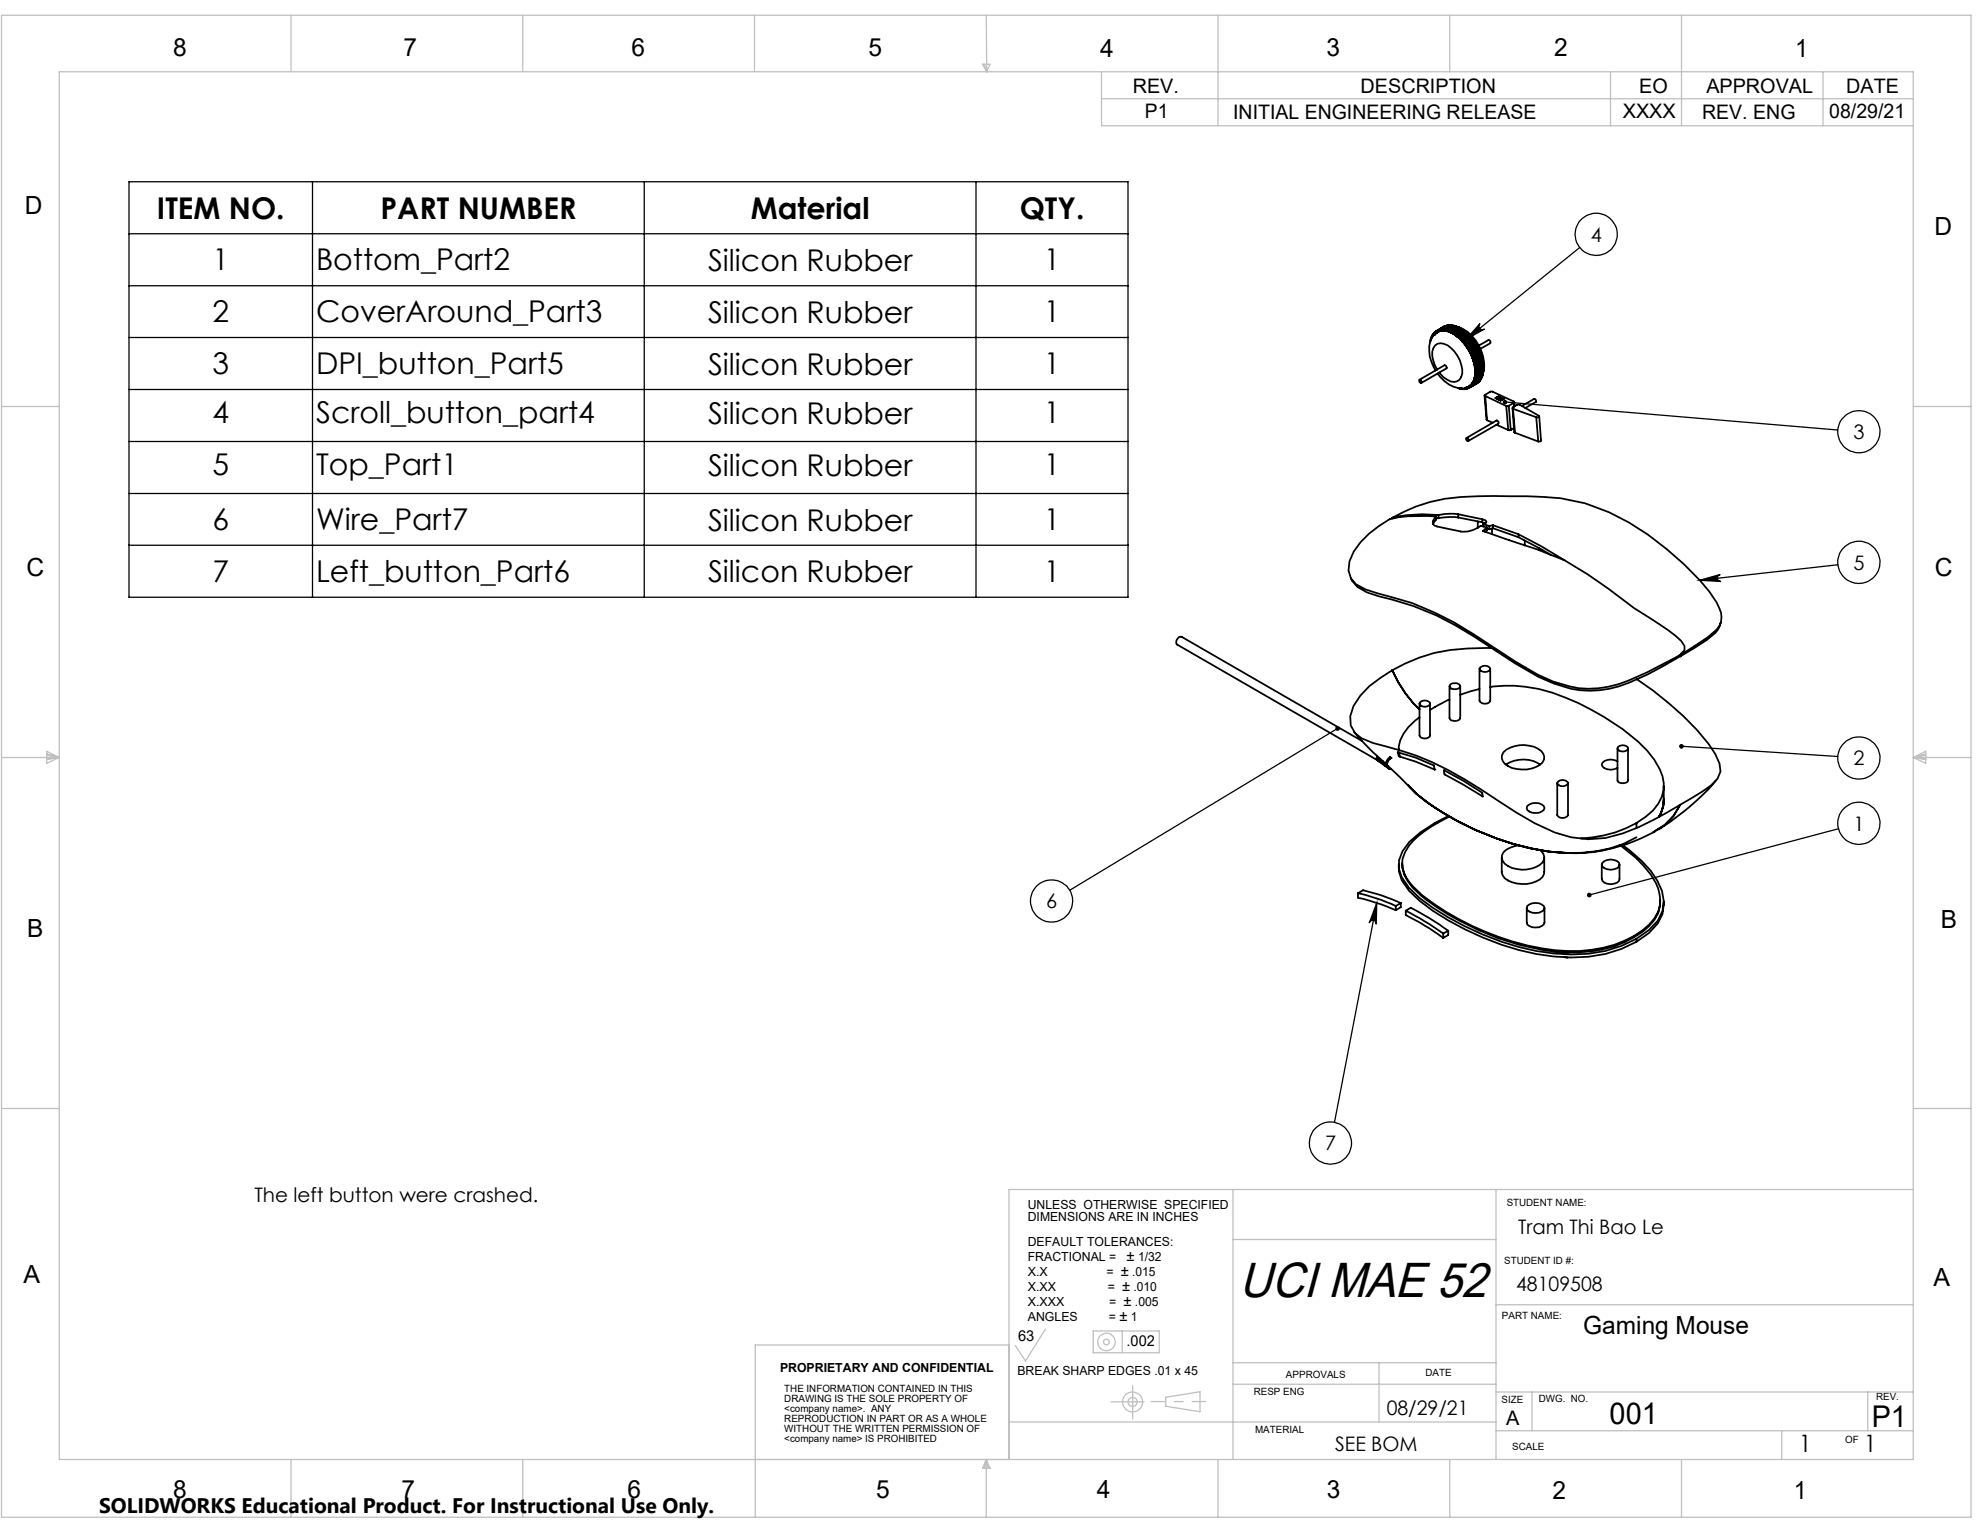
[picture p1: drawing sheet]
<svg xmlns="http://www.w3.org/2000/svg" width="279mm" height="216mm" viewBox="0 0 279 216" stroke-linecap="round" stroke-linejoin="round" font-family="sans-serif">
<g fill="none" stroke="#000" stroke-width=".18">
<path d="M18.2 25.6h141v58.7h-141zM18.2 33h141M44.1 25.6v58.7M90.9 25.6v58.7M137.7 25.6v58.7M222.9 34.9l-16 13M18.2 40.3h141M18.2 47.6h141M18.2 55h141M208.8 45.6a.5 .5 0 0 0 0 .7 .5 .5 0 0 0 .7 .1l-2.6 1.5zM212.4 56.7l46.9 4M18.2 62.3h141"/>
<path d="M18.2 69.6h141M18.2 76.9h141M259.4 79.7l-19.5 2.2M239.9 81.9l2.8-.8a.5 .5 0 0 0-.4 .5 .5 .5 0 0 0 .6 .5zM188.7 102.8l-37.7 22.8M237.3 105.3l22 1.5M259.4 116.9l-35.1 9.4M194.3 127.4l-.1 3a.5 .5 0 0 0-.4-.5 .5 .5 0 0 0-.6 .3zM194.3 127.4l-6 31"/>
<circle cx="225.3" cy="33.1" r="2.97"/>
<circle cx="262.3" cy="60.9" r="2.98"/>
<circle cx="262.3" cy="79.3" r="2.98"/>
<circle cx="262.3" cy="107" r="2.98"/>
<circle cx="262.3" cy="116.2" r="2.98"/>
<circle cx="148.4" cy="127.1" r="2.98"/>
<circle cx="187.7" cy="161.3" r="2.98"/>
</g>
<g fill="none" stroke="#c0c0c0" stroke-width=".18">
<path d="M.2 2.2h277.9v211.9h-277.9zM8.4 10.1h261.6v195.9h-261.6zM41.1 2.2v7.9M73.8 2.2v7.9M106.5 2.2v7.9M138.6 9.1h1.1l-.5 1zM138.9 9.1l.3 1M139.2 2.2v7.9M155.4 13.9h114.6M155.4 10.1v7.6h114.6M171.9 2.2v15.5M204.6 2.2v7.9"/>
<path d="M227.3 10.1v7.6M237.3 2.2v15.5M257.2 10.1v7.6M.2 57.4h8.2M270 57.4h8.1M.2 106.9h8.2M6.6 106l1.8 .9-1.8 .8zM6.6 106.4l1.8 .5M6.6 106.6l1.8 .3M8.4 106.9l-1.8 .2M270 106.9h8.1M270 106.9l1.7 .2"/>
<path d="M270 106.9l1.7-.9v1.7zM271.7 106.6l-1.7 .3M271.7 106.4l-1.7 .5M.2 156.4h8.2M270 156.4h8.1M174 167.9v38.1M174 174.9h37.1M211.1 167.9v38.1M270 167.9h-127.6v38.1M142.4 189.8h-35.8v24.3M147.5 187.5l-2.8 4.6-1.4-2.2M154.3 187.8h9.3v3.1h-9.3z"/>
<path d="M158.4 187.8v3.1M164.5 197.2l4.8-.8v2.8l-4.8-.8zM174 192.3h37.1M174 195.3h37.1M194.6 192.3v8.4M211.1 196.4h58.9M211.1 184.1h58.9M216.2 196.4v5.5M263.6 196.4v5.5M41.1 206v8.1M73.8 206v8.1M139.2 206v8.1"/>
<path d="M139.2 206l.5 1.2h-1.1zM139.2 206l-.3 1.2M139.2 206l.3 1.2M142.4 200.7h68.7M171.9 206v8.1M204.6 206v8.1M211.1 201.9h58.9M237.3 206v8.1M251.4 201.9v4.1"/>
<circle cx="156.1" cy="189.4" r="1.23"/>
<circle cx="156.1" cy="189.4" r=".42"/>
<circle cx="159.8" cy="197.8" r="1.41"/>
<circle cx="159.8" cy="197.8" r=".64"/>
</g>
<path d="M162.5 197.8h7.7" fill="none" stroke="#c0c0c0" stroke-width=".18" stroke-dasharray="15.2 1.3 1.3 1.3" stroke-dashoffset="13.3"/>
<path d="M159.8 197.8v-2.3M159.8 197.8v2.4M159.8 197.8h-3M159.8 197.8h1.7" fill="none" stroke="#c0c0c0" stroke-width=".18" stroke-dasharray="15.2 1.3 1.3 1.3"/>
<path d="M208.8 45.6a.5 .5 0 0 0 0 .7 .5 .5 0 0 0 .7 .1l-2.6 1.5zM212.1 56.6v.1h.3h-.3a.33 .33 0 0 0 .4 .3 .33 .33 0 0 0 .1-.5 .33 .33 0 0 0-.5 .1zM239.9 81.9l2.8-.8a.5 .5 0 0 0-.4 .5 .5 .5 0 0 0 .6 .5zM237.1 105l-.2 .3h.4h-.4a.33 .33 0 0 0 .4 .3 .33 .33 0 0 0 .3-.4 .33 .33 0 0 0-.5-.2zM224 126.1l-.1 .3 .4-.1-.4 .1a.34 .34 0 0 0 .5 .2 .34 .34 0 0 0 .1-.5 .34 .34 0 0 0-.5 0zM188.5 102.6a.33 .33 0 0 0 .2 .5 .33 .33 0 0 0 .3-.5l-.3 .2 .3-.2a.35 .35 0 0 0-.5 0zM194.3 127.4l-.1 3a.5 .5 0 0 0-.4-.5 .5 .5 0 0 0-.6 .3z" fill="#000"/>
<g fill="none" stroke="#000" stroke-width=".25">
<path d="M200.3 53.6l3.5-2.1a.3 .3 0 0 1 .3 .5l-3.5 2M200.3 53.6a.28 .28 0 0 1 .3 .1 .28 .28 0 0 1-.1 .3l-.2-.1zM201.9 48.2h-.1M201.9 47.8v.1M202 47.7h-.1M202 47.5v.1M202.1 47.4h.1M202.2 47.2l-.1 .1M202.2 47.4a3.7 3.7 0 0 0-.2 3.7l.6 1.2M202.3 47.1l-.1 .1M202.4 47.2h.1M202.4 47l-.1 .1"/>
<path d="M202.4 47.1v.1M202.4 47.1h.1M202.5 46.9l-.1 .1M202.5 47l-.1 .1M202.5 47h.1M202.6 46.8h-.1M202.6 47h-.1M202.6 47h.1M202.7 46.9l-.1 .1M202.7 46.9h.1M202.7 46.8v.1M202.8 52.2a3.9 3.9 0 0 1-.6-3.1 1.11 1.11 0 0 1 1.5-.6 4.5 4.5 0 0 1 2.6 4.2 1.26 1.26 0 0 1-.7 1.1 1.26 1.26 0 0 1-1.4-.2l-.5-.4-.6-.6"/>
<path d="M202.8 52.7a4.3 4.3 0 0 0 3.6 2.1M202.8 46.8l-.1 .1M202.8 46.8h.1M203 46.7l-.1 .1M203 46.7h.1M203.1 46.7h-.1M203.1 46.7h.1M203.2 46.7h-.1M203.2 46.7h.1M203.4 46.6l-.2 .1M203.4 46.6h.1M203.5 46.6h.2"/>
<path d="M203.5 46.6h.1M203.7 46.6h.1M203.8 46.1h.1M203.8 46.6h.1M203.8 46.6l.2 .1M203.9 46l-1.3 .8M204 46.7h.2M204 46.7h.1M204.1 46l-1.1 .6M204.2 46.7h.1M204.2 45.9l-1.1 .6M204.3 46.7l.2 .1"/>
<path d="M204.3 46.7h.1M204.4 45.9l-1.2 .6M204.5 46.8h.1M204.5 45.9l-1.1 .6M204.6 46.8l.2 .2M204.6 46.8h.1M204.7 45.9h-.1l-1.1 .6M204.8 47h.2M204.8 47h.1M204.8 46.9v.1M204.9 45.9h-.1l-1.1 .6M205 47h.1"/>
<path d="M205 47l.1 .1M205 45.9h-.1l-1.1 .6M205.1 47.1h.1M205.1 47.1l.2 .1M205.2 46l-.2-.1-1 .6M205.3 47.2h.1M205.3 47.2l.2 .1M205.4 46h-.2l-1 .6M205.5 47.3h.1M205.5 47.3l.1 .2M205.5 47.3l-.3-.3-.1 .1-.1-.2-.2-.1v.1l-.3-.2h-.2l-.1-.1h-.1l-.1-.1v.1l-.1-.1-.1 .1-.6-.1v.1h-.2v.1l-.2-.1v.1h-.1v.1l-.1-.1v.2l-.1-.1v.2l-.1-.1v.2l-.2 .1v.1h-.1v.1h-.1l.1 .2h-.1l-.1 .4M205.5 47.3l.2 .1 .3 .3"/>
<path d="M205.5 46.1l-.1-.1-1.1 .6M205.6 47.5l.2 .1M205.6 47.5h.1M205.6 46.1a5.8 5.8 0 0 1 3.7 6.4M205.7 46.1h-.2l-1 .6M205.8 47.6l.1 .1M205.8 47.6h.1M205.8 54.8h-.1M205.8 46.2l-.1-.1-1.1 .6M205.9 47.7l.2 .2M205.9 47.7h.1M206 47.7h.1l.2 .3"/>
<path d="M206 46.3l.2 .1M206 46.3l-.1-.1-1.1 .6M206 46.3l-1 .6M206.1 54.9h.1M206.1 47.9l.1 .1M206.1 47.9h.1M206.2 48l.2 .2M206.2 48h.1M206.3 48l.1 .2M206.3 54.9h-.1M206.3 46.5l-.1-.1-1.1 .6M206.4 48.2l.2 .2"/>
<path d="M206.4 48.2h.1M206.4 48.2l.2 .1M206.4 54.9h.1M206.5 46.7l-.1-.2-1.1 .6M206.6 48.4l.1 .2M206.6 48.3l.1 .2M206.6 48.4h.1M206.6 54.9h-.1M206.7 48.6l.1 .2M206.7 48.6h.1M206.7 46.8l.1 .1M206.7 46.8l-.2-.2-1 .7"/>
<path d="M206.7 46.8l-1.1 .6M206.7 48.5l.2 .2M206.7 54.9h.1M206.8 54.7h.1M206.8 54.7l-.1 .1M206.8 48.8l.1 .1M206.8 48.8h.1M206.9 48.7l.1 .2M206.9 54.9h-.1M206.9 48.9l.2 .2M206.9 54.7h.1M206.9 54.7h-.1"/>
<path d="M206.9 48.9h.1M207 48.9l.1 .2M207 47.1l.2 .1M207 47.1l-.1-.2-1.1 .6M207 47.1l-1 .6M207 54.8l-.1 .1M207 54.6l-.1 .1M207 54.6h.1M207.1 49.1l.1 .2M207.1 49.1h.1M207.1 49.1l.2 .2M207.2 54.8h-.1"/>
<path d="M207.2 49.3l.1 .2M207.2 54.6h.1M207.2 54.6h-.2M207.2 49.3h.1M207.3 49.3l.1 .2M207.3 54.5l-.1 .1M207.3 54.5h.1M207.3 54.7l-.1 .1M207.3 49.5l.1 .2M207.3 49.5h.1M207.3 47.4l.2 .2M207.3 47.4l-.1-.2-1.1 .6"/>
<path d="M207.3 47.4l-1 .6M207.4 49.5l.1 .2M207.4 54.5h.1M207.4 54.5h-.1M207.4 49.7l.1 .3M207.4 49.7h.1M207.5 49.7l.1 .2M207.5 47.6l.1 .1M207.5 47.6l-1.1 .6M207.5 54.4h.1M207.5 54.4l-.1 .1M207.5 50l.1 .2"/>
<path d="M207.5 50h.1M207.6 49.9l.1 .3M207.6 50.2l.1 .2M207.6 54.3h.1M207.6 54.3l-.1 .1M207.6 50.2h.1M207.6 47.7l.2 .2M207.6 47.7l-1 .6M207.7 50.2h.1v.2M207.7 50.4l.1 .2M207.7 54.2h.1M207.7 54.2l-.1 .1"/>
<path d="M207.7 50.4h.1M207.8 50.4l.1 .2M207.8 50.6l.1 .2M207.8 54h.1M207.8 54l-.1 .2M207.8 50.6h.1M207.8 47.9l.1 .2M207.8 47.9l-1.1 .6M207.9 50.8v.2M207.9 53.9h.1M207.9 53.9l-.1 .1M207.9 50.6v.2"/>
<path d="M207.9 50.8h.1M207.9 51l.1 .2M207.9 53.8h.1M207.9 53.8v.1M207.9 50.8l.1 .2M207.9 51h.1M207.9 48.1l.1 .2M207.9 48.1l-1 .6M208 51.2h.1M208 51.2v.2M208 53.7h.1M208 53.7l-.1 .1"/>
<path d="M208 51l.1 .2M208 51.4l.1 .2M208 53.5h.1M208 53.5v.2M208 51.4h.1M208 48.3l.2 .2M208 48.3l-1 .6M208.1 53.3l-.1 .2M208.1 51.2v.2M208.1 53.3h.1M208.1 51.6h.1M208.1 51.6v.3"/>
<path d="M208.1 51.9v.1M208.1 53.2v.1M208.1 51.4l.2 .8-.1 .1 .1 .7-.3 1h-.1v.1h-.1l.1 .1h-.1v.2l-.2-.1 .1 .1h-.1l-.1 .2h-.2l.1 .1h-.2v.1l-.1-.1v.1h-.4v.1l-.8-.1h.1M208.1 53.2h.1M208.1 51.9h.1M208.1 52l.1 .2M208.1 53h.1M208.1 53v.2M208.1 52h.1M208.1 51.8v.1M208.2 52.2h.1M208.2 52.2v.2"/>
<path d="M208.2 52.5v.1M208.2 52.6h.1M208.2 52.6v.2M208.2 52.8h.1M208.2 52.8l-.1 .2M208.2 52.5h.1M208.2 52.4v.1M208.2 48.5l.1 .2M208.2 48.5l-1.1 .6M208.3 48.7l.1 .2M208.3 48.7l-1 .6M208.4 54.1h.1"/>
<path d="M208.4 48.9l.1 .2M208.4 48.9l-1 .6M208.5 49.1l.1 .2M208.5 54l-1.2 .7M208.5 49.1l-1 .6M208.6 49.3l.1 .2M208.6 53.9l-1.1 .7M208.6 49.3l-1 .6M208.7 48.8l1.3-.8a.3 .3 0 0 1 .3 .4l-1.4 .8M208.7 49.5l.1 .2M208.7 53.8l-1.1 .7M208.7 49.5l-1 .7"/>
<path d="M208.8 49.7l.1 .3M208.8 53.7l-1 .7M208.8 49.7l-1 .7M208.9 50l.1 .2M208.9 53.6l-1.1 .7M208.9 50l-1 .6M209 50.2l.1 .2M209 53.4v.1l-1.1 .6M209 50.2l-1.1 .6M209.1 50.4v.2M209.1 53.3v.1l-1.1 .6M209.1 50.4l-1.1 .6"/>
<path d="M209.1 50.6l.1 .2M209.1 53.1v.1l-1.1 .7M209.1 50.6l-1 .6M209.2 50.8v.2l-1 .6M209.2 53v.1l-1.1 .6M209.2 50.8l-1.1 .6M209.2 51l.1 .3-1.1 .6M209.2 51.3l.1 .2-1.1 .6M209.2 52.8v.2l-1.1 .6M209.3 51.5v.1l-1.1 .7M209.3 52.5v.1l-1.1 .6M209.3 52.6v.2l-1.1 .6"/>
<path d="M209.3 51.7v.2l-1 .6M209.3 51.9v.1l-1 .7M209.3 52.1v.1l-1.1 .6M209.3 52.2v.2l-1.1 .6M209.5 55.8l.3 3.5M209.6 55.9l-.1-.2 .9-.5h.2l3.1 1.5-.1 .2M209.6 55.9l2.9 1.4M209.6 55.9l.2 3.4M209.8 59.3l.8 .4M211 56.2l.4-.2 .2 .1-.1 .1M211 56.2h.2M211.2 56.2h.3"/>
<path d="M211.2 59.9l1.6 .8M211.2 56.2h.1M211.4 56.3l.1 .1M211.4 56.3h.1M211.4 56h.1M211.4 56l-.3 .1 .1 .1M211.4 56l-.2 .2M211.5 56l.1 .1M211.5 56h.1M211.5 56.3v.1M211.5 56.2h.1M211.6 56.1l-.2 .1h-.2"/>
<path d="M211.6 56.1h.1M211.6 56.1l-.1 .1M211.6 56.2v.1M211.6 56.3l-.1 .1M211.6 56.3h.1M211.6 56.2l.1 .1M211.6 56.2l-.1 .1M211.7 56.3h.1M211.7 56.5h.1M211.8 56.3h.1M211.8 56.5h.1M211.8 56.2h-.1l.2 .1"/>
<path d="M211.8 56.2h.1M211.8 56.2h-.1M211.9 56.2v.1M211.9 56.2h.1M211.9 56.3h-.1M211.9 56.3l.1-.1-.2-.1-.4 .2M211.9 56.3h.1M212 56.2l-.1 .1M212.1 56.3h.1M212.1 56.3l-.3 .2M212.1 56.3l-.4 .2M212.5 57.3l.3 3.4"/>
<path d="M212.9 57.3h-.4M212.9 57.3l.3 3.4M213.4 57.6l.3 3.4 .1 .1M213.5 57.7v-.2l.6-.4h.3l2.8 1.7-.2 .1h-.2M213.5 57.7l3.3 1.2M213.5 57.7l.3 3.4M213.6 56.9l-.7 .4M213.6 56.9l.1 .5M213.7 56.8v.5M214.7 57.3l1.8-1a.27 .27 0 0 1 .2 .1 .27 .27 0 0 1 0 .3l-1.5 .9M216.8 58.9l.3 3.4M217.2 58.8l.3 3.4-.4 .1"/>
<path d="M196.4 73.1a22.7 22.7 0 0 1 12.1-3.1h2.2a90.9 90.9 0 0 1 9.5 .3 29.3 29.3 0 0 1 14.9 7.1 30.9 30.9 0 0 1 7.1 7.6 3.3 3.3 0 0 1 .4 3.3l-.4 .6-1.2 1-3.7 2.4M196.4 73.1l.1 .1M202.6 72.9a19.2 19.2 0 0 0-6.2 .3l-.3 .1a15 15 0 0 0-5.1 4.5l-.6 1.4a3.1 3.1 0 0 0 2.3 4l1.6 .5a38 38 0 0 1 13.7 5.8l5.8 3.8a21.1 21.1 0 0 0 9 3.8 14.2 14.2 0 0 0 6.9-1l2.7-1.2 4.8-2.5M202.6 72.9a.84 .84 0 0 0-.2 1.3l3.7 .8a3.6 3.6 0 0 0 2.9-.8l.8 .2M202.6 72.9v.4l-.4 .6M202.6 73.1h.4M203 72.7a16.1 16.1 0 0 0-6.5 .4h-.1M203 72.7v.4M205.8 72.6l-1.3-.1-1.5 .2M205.8 73h-1.2l-1.6 .1M205.8 72.6l3.4 .7M205.8 72.6v.4"/>
<path d="M205.8 73l3.4 .7M206.9 61.8a.23 .23 0 0 1 .3 .1 .23 .23 0 0 1-.1 .3l-.2-.3zM206.9 61.8l4.3-2.5a.3 .3 0 0 1 .2 .5l-4.2 2.4M208.5 73.6v.9M209.2 73.3l.4 .1 .2 .2-.1 .2-.4 .2M209.2 73.3v.4M209.2 73.7l.4 .2M209.3 74l.8 .2M209.3 74v.3M209.8 74.4l-.5 .5 7.6 2.6 3.9 1.6M209.8 74.4v.5l-.2 .2M209.8 74.6l.3 .1"/>
<path d="M210.1 74.2v.5M210.5 74.6v.8M210.7 74.1l3.6 1.3M210.7 74.1l-.6 .1M210.7 74.1v.4M210.7 74.5l3.6 1.3M210.7 74.5l-.6 .2M212.8 60.7h.4M213.6 60.4l-.4 .3M213.8 61.1l3.3 1.2M214.3 75.4l3.2 1.7 3.3 2M214.3 75.8l4.5 2.5"/>
<path d="M214.3 75.4v.4M215.2 76.3v.7M217.2 77.3v.3M220.8 79.1a83.1 83.1 0 0 1 9.8 6.7l2.4 1.5a25.8 25.8 0 0 1 4.2 3.2l.5 .7v.6l-.5 .5M190.6 81.6l.2 .4M190.9 82l.7 .8 1.3 .8 1.7 .5a38.7 38.7 0 0 1 13.5 5.8l5.8 3.8a21.7 21.7 0 0 0 9.1 3.7 14.2 14.2 0 0 0 6.9-1.1l2.6-1.1 4.6-2.6M196.5 94.6a16.2 16.2 0 0 0 3.8 5.5M196.5 94.6l-3.3 2.2-1.3 1.4-.9 1.4a3.1 3.1 0 0 0 1.1 4.6l1.6 .6a42.2 42.2 0 0 1 15.4 6.6 59.6 59.6 0 0 0 10.3 6.1 13.4 13.4 0 0 0 9.6 .1 45.3 45.3 0 0 0 8.1-4M200.3 99.3v4.5a.86 .86 0 0 0 1.5 0v-4.5M200.5 99a.88 .88 0 0 1 1.3 .3 .83 .83 0 0 1-.8 .4 .83 .83 0 0 1-.7-.4zM204.5 98.7l-2.7 1.5M204.5 96.8v4.5a.89 .89 0 0 0 1.6 0v-4.5"/>
<path d="M204.6 96.7a.97 .97 0 0 1 1.5 .1 .89 .89 0 0 1-1.6 0zM208.8 97.2l-2.7 .8M208.8 94.4v4.5a.89 .89 0 0 0 1.5 0v-4.5M208.8 94.2a.93 .93 0 0 1 1.5 .2 .86 .86 0 0 1-1.5 0zM210.3 96.9a19.3 19.3 0 0 1 10.6 1.6 34.8 34.8 0 0 1 11.5 7.4 8.3 8.3 0 0 1 2.4 4.6 5.3 5.3 0 0 1-2.6 4.8l-1.3 .8M210.5 91.4a25.7 25.7 0 0 0-12.2 2.2l-1.8 1M231 95.8a44.8 44.8 0 0 1 10.1 9.2l.9 1.4 .6 1.3 .2 1.2-.4 1-.9 .9-1.2 .9-3.2 1.9M237.1 92.6h.1M237.2 92.4l-.1 .2M237.2 92.4v.1M237.2 92.3v.1M237.2 92.3l-.1 .3"/>
<path d="M237.3 92.3h-.1M237.3 92.3l-.2 .3M242.6 88.3l-.1 .4-.4 .6-1.3 1-3.7 2.3M242.8 87.9l-.1 .4M191.1 103.3l2.7 2.9 3.8 3.5 1.4 1.5M192.2 104.6l-25.5-14.7a.75 .75 0 0 0-.6 1l28.3 16.4M194.3 106.7v.2a.33 .33 0 0 0 .2 .4M194.3 107l.3 .5 .3 .2M194.3 107l.1 .3 .1 .1M194.3 107l.2 .3M194.5 107.3l.1 .1M194.6 107.2v-.2v.3"/>
<path d="M194.6 107.2l.1 .1M194.6 107.2v.1M194.8 107.1l-.1 .4-.1-.2M194.9 107.5l.1 .1M195 107.7l-.2-.2 .6 .6M195.1 107.4v.3M195.1 107.4v.2M195.1 107.6h.1M195.1 107.6v.1M195.2 107.5v.3l-.1-.1M195.5 108.1l-.2-.3 .7 .7M195.7 107.9l-.1 .2"/>
<path d="M195.7 107.9h.1M195.9 108.1v.3l.4 .1M196.1 107.1a.94 .94 0 0 0-.4 .8M196.1 107.1h.1M196.1 106.9l.3 .1a1.17 1.17 0 0 0-.7 1.2l-.1-.1M196.1 106.9a1.16 1.16 0 0 0-.5 1.2M196.1 106.9v.2M197.2 106.2l2.5 .7 2.7 1.1v.6l-2.6-1.1-2.4-.8zM197.4 106.2l.2 .6M198.7 110.8l.4 .5a33 33 0 0 0 12 7 31.8 31.8 0 0 0 10.1 2.1M198.8 110.8a24.3 24.3 0 0 0 7.1 5.2 36.7 36.7 0 0 0 15.3 4.4h.5M199 111.1a24.1 24.1 0 0 0 6.9 4.9 36.7 36.7 0 0 0 15.3 4.4h.3"/>
<path d="M200.3 101.2a5.9 5.9 0 0 0-2.9 4.6M202.4 108.6h.1M203.8 108.7l2.7 1.5 2.7 1.7v.5l-2.7-1.7-2.6-1.4zM204.4 115.1l-1.9 1-2.1 1.4-1.5 1.3-1 1.3a4.1 4.1 0 0 0 .9 5.2 27.3 27.3 0 0 0 7.9 5.4 33.5 33.5 0 0 0 17.5 3.9l2.3-.4 2.3-.7 2.1-1M204.5 115.2a16.4 16.4 0 0 0-5.6 4.1 4.1 4.1 0 0 0 .5 5.8 29.7 29.7 0 0 0 8.3 5.5 33.5 33.5 0 0 0 15.2 3.6 17.6 17.6 0 0 0 7.7-2.1M212.2 106.2a4.3 4.3 0 0 1 5.3-.2 1.2 1.2 0 0 1-.2 2 4.6 4.6 0 0 1-5-.2 1.16 1.16 0 0 1-.1-1.6zM212.5 107.9a4.6 4.6 0 0 1 4.8 0M214.3 119.3a3.7 3.7 0 0 0-2.1 1 1.25 1.25 0 0 0 .6 1.9 4.3 4.3 0 0 0 4.9-.5 1.21 1.21 0 0 0-.4-1.8M215.5 113.7a1.81 1.81 0 0 1 2.3 0l.1 .3a1.33 1.33 0 0 1-1.7 .7l-.7-.4zM219.7 110.5v4.5a.89 .89 0 0 0 1.6 0v-4.5M220 110.2a.93 .93 0 0 1 1.3 .3 .86 .86 0 0 1-1.6 0zM228.2 107.4a1.81 1.81 0 0 0-2.1 .2l-.1 .3a1.25 1.25 0 0 0 1.8 .6l.4-.1"/>
<path d="M228.2 105.6v4.5a.7 .7 0 0 0 1.1 .4l.4-.2v-.2v-4.5M228.3 105.4a1.02 1.02 0 0 1 1.4 0v.2a.86 .86 0 0 1-1.5 0zM228.6 119.2a15.1 15.1 0 0 1 5.4 6.1 4.6 4.6 0 0 1-1.3 5.2l-1 .8-1.1 .8M229 119.3a16.8 16.8 0 0 1 4.9 5 5 5 0 0 1-1.2 6.9l-1.8 1.3M230.9 116.1a17 17 0 0 1-7.8 2.2M230.9 118.1a17.1 17.1 0 0 1-9 2.3M230.9 116.1v.7M233.5 117.4a22.7 22.7 0 0 1-12.1 3M234.8 110.9a6.5 6.5 0 0 1-.7 4.4l.6-1.6 .1-1M237.1 113.6l-1 1.5-1.2 1.3-1.6 1M237.1 113.6l-1 1.5-1.2 1.3-1.4 .9M242.1 110.1a36.2 36.2 0 0 1-8 7"/>
<path d="M191.6 126v.7a30.7 30.7 0 0 1 5.4 1.7M191.6 126a27.4 27.4 0 0 1 5.4 1.8M191.6 126l.7-.4a27.4 27.4 0 0 1 5.4 1.8M197 127.8v.6M197.4 122v.5M197.4 122.4v.6l.4 1.2 1 1.5a27.3 27.3 0 0 0 7.9 5.4 33.5 33.5 0 0 0 17.5 3.9l2.3-.4 2.3-.7 2.1-1M197.7 127.4v.6l-.7 .4M197.7 127.4l-.7 .4M197.9 121.8v.3M197.9 122.1a4.8 4.8 0 0 0 2.1 3.7 36.1 36.1 0 0 0 14.5 7.6 23.5 23.5 0 0 0 13.3 .1l1.4-.5 1.4-.7M198.4 128.5l3.3 1.9 2 1.3M198.4 128.5l.7-.4a40.1 40.1 0 0 1 5.3 3.2"/>
<path d="M198.4 128.5v.6a40.1 40.1 0 0 1 5.3 3.3M203.7 131.7v.7M204.4 131.3l-.7 .4M204.4 131.3v.6l-.7 .5M211.9 121v2a1.65 1.65 0 0 0 1.5 1.5 4.3 4.3 0 0 0 4.3-.7l.2-.8v-2M215.4 128.1v2.1a1.08 1.08 0 0 0 1.3 .7 1.17 1.17 0 0 0 1.2-.7v-2.1M215.5 127.8a1.81 1.81 0 0 1 2.3 0l.1 .3a1.33 1.33 0 0 1-1.7 .7l-.7-.4zM220.7 135l.5 .1M226 122v2a1.25 1.25 0 0 0 1.8 .7l.4-.1 .3-.3v-2.3M226.1 121.7a1.71 1.71 0 0 1 2.4 0v.3a1.06 1.06 0 0 1-1.2 .7 1.14 1.14 0 0 1-1.3-.7zM230.6 132.1v.2M230.9 132.5v.4"/>
<path d="M234.2 127.2a4.3 4.3 0 0 1-1.5 3.5l-1 .8-1.1 .8M234.3 127v.3M234.8 127.7l-.2 1.3-.7 1.3-1.2 1.4-1.8 1.2M234.8 127.2v.5"/>
</g>
<text font-size="6.9" x="174.9" y="183">UCI MAE 52</text>
<g font-size="4.2">
<text x="22.2" y="30.9">ITEM NO.</text>
<text x="53.7" y="30.9">PART NUMBER</text>
<text x="106" y="30.9">Material</text>
<text x="143.9" y="30.9">QTY.</text>
<text x="30" y="38.2">1</text>
<text x="44.6" y="38.2">Bottom_Part2</text>
<text x="99.9" y="38.2">Silicon Rubber</text>
<text x="147.3" y="38.2">1</text>
<text x="30" y="45.5">2</text>
<text x="44.6" y="45.5">CoverAround_Part3</text>
<text x="99.9" y="45.6">Silicon Rubber</text>
<text x="147.3" y="45.5">1</text>
<text x="30" y="52.8">3</text>
<text x="44.6" y="52.8">DPI_button_Part5</text>
<text x="99.9" y="52.9">Silicon Rubber</text>
<text x="147.3" y="52.8">1</text>
<text x="30" y="59.8">4</text>
<text x="44.6" y="59.8">Scroll_button_part4</text>
<text x="99.9" y="59.8">Silicon Rubber</text>
<text x="147.3" y="59.8">1</text>
<text x="30" y="67.1">5</text>
<text x="44.6" y="67.1">Top_Part1</text>
<text x="99.9" y="67.1">Silicon Rubber</text>
<text x="147.3" y="67.1">1</text>
<text x="30" y="74.8">6</text>
<text x="44.6" y="74.8">Wire_Part7</text>
<text x="99.9" y="74.9">Silicon Rubber</text>
<text x="147.3" y="74.8">1</text>
<text x="30" y="82.1">7</text>
<text x="44.6" y="82.1">Left_button_Part6</text>
<text x="99.9" y="82.2">Silicon Rubber</text>
<text x="147.3" y="82.1">1</text>
<text x="227.1" y="200.9">001</text>
<text x="264.1" y="201.4">P1</text>
</g>
<g font-size="3.5">
<text x="24.4" y="7.9">8</text>
<text x="56.9" y="7.9">7</text>
<text x="89.1" y="7.9">6</text>
<text x="122.5" y="7.9">5</text>
<text x="155.3" y="8">4</text>
<text x="187.2" y="7.9">3</text>
<text x="219.3" y="8">2</text>
<text x="253.3" y="8">1</text>
<text x="3.5" y="30.2">D</text>
<text x="273" y="33.2">D</text>
<text x="3.8" y="81.2">C</text>
<text x="273" y="81.3">C</text>
<text x="273.9" y="131">B</text>
<text x="3.9" y="132.2">B</text>
<text x="3.3" y="181.1">A</text>
<text x="272.8" y="181.4">A</text>
<text x="223.4" y="188.2">Gaming Mouse</text>
<text x="24.4" y="211.4">8</text>
<text x="56.6" y="211.4">7</text>
<text x="88.6" y="211.4">6</text>
<text x="123.6" y="211.4">5</text>
<text x="154.8" y="211.4">4</text>
<text x="187.3" y="211.4">3</text>
<text x="219.1" y="211.5">2</text>
<text x="253.1" y="211.5">1</text>
</g>
<g font-size="3.4">
<text x="253.8" y="205">1</text>
<text x="263" y="205">1</text>
</g>
<text font-size="3" x="14" y="213.5">SOLIDWORKS Educational Product. For Instructional Use Only.</text>
<g font-size="2.8">
<text x="159.8" y="13.1">REV.</text>
<text x="161.6" y="16.6">P1</text>
<text x="174" y="16.8">INITIAL ENGINEERING RELEASE</text>
<text x="192" y="13.1">DESCRIPTION</text>
<text x="229" y="16.6">XXXX</text>
<text x="231.3" y="13.1">EO</text>
<text x="240.2" y="16.8">REV. ENG</text>
<text x="240.8" y="13.1">APPROVAL</text>
<text x="258.1" y="16.6">08/29/21</text>
<text x="260.5" y="13.1">DATE</text>
<text x="224.5" y="34.1">4</text>
<text x="261.5" y="61.9">3</text>
<text x="261.5" y="80.4">5</text>
<text x="261.5" y="108">2</text>
<text x="261.5" y="117.2">1</text>
<text x="147.6" y="128.2">6</text>
<text x="187" y="162.3">7</text>
<text x="35.9" y="169.6">The left button were crashed.</text>
<text x="214.2" y="174.1">Tram Thi Bao Le</text>
<text x="213.9" y="182.1">48109508</text>
<text x="195.7" y="199.7">08/29/21</text>
<text x="212.6" y="201.1">A</text>
<text x="188.4" y="204.7">SEE BOM</text>
</g>
<g font-size="2.1">
<text x="159" y="177.9">±</text>
<text x="158.1" y="180">±</text>
<text x="158.3" y="182.2">±</text>
<text x="158.5" y="184.3">±</text>
<text x="143.7" y="189.2">63</text>
<text x="158" y="186.4">±</text>
<text x="159" y="189.9">.002</text>
</g>
<g font-size="1.8">
<text x="145" y="170.6">UNLESS OTHERWISE SPECIFIED</text>
<text x="145" y="172.4">DIMENSIONS ARE IN INCHES</text>
<text x="145" y="175.9">DEFAULT TOLERANCES:</text>
<text x="145" y="177.9">FRACTIONAL =</text>
<text x="160.6" y="177.9">1/32</text>
<text x="145" y="184.3">X.XXX</text>
<text x="145" y="180.1">X.X</text>
<text x="145" y="182.2">X.XX</text>
<text x="156.1" y="180.1">=</text>
<text x="156.3" y="182.2">=</text>
<text x="156.5" y="184.3">=</text>
<text x="159.8" y="180.1">.015</text>
<text x="160" y="182.2">.010</text>
<text x="160.2" y="184.3">.005</text>
<text x="145" y="186.4">ANGLES</text>
<text x="156.5" y="186.4">=</text>
<text x="159.6" y="186.4">1</text>
<text x="110.1" y="193.6">PROPRIETARY AND CONFIDENTIAL</text>
<text x="143.6" y="194">BREAK SHARP EDGES .01 x 45</text>
</g>
<g font-size="1.4">
<text x="212.6" y="170.1">STUDENT NAME:</text>
<text x="212.3" y="178.3">STUDENT ID #:</text>
<text x="211.9" y="186.2">PART NAME:</text>
<text x="110.7" y="196.4">THE INFORMATION CONTAINED IN THIS</text>
<text x="110.7" y="197.9">DRAWING IS THE SOLE PROPERTY OF</text>
<text x="176.9" y="196.8">RESP ENG</text>
<text x="181.5" y="194.4">APPROVALS</text>
<text x="201.1" y="194.2">DATE</text>
<text x="211.9" y="198">SIZE</text>
<text x="217.1" y="197.8">DWG. NO.</text>
<text x="264.7" y="197.6">REV.</text>
<text x="110.7" y="199.3">&lt;company name&gt;. ANY</text>
<text x="110.7" y="200.7">REPRODUCTION IN PART OR AS A WHOLE</text>
<text x="110.7" y="202.1">WITHOUT THE WRITTEN PERMISSION OF</text>
<text x="110.7" y="203.5">&lt;company name&gt; IS PROHIBITED</text>
<text x="177.1" y="202.2">MATERIAL</text>
<text x="260.4" y="203.6">OF</text>
<text x="213.4" y="204.6">SCALE</text>
</g>
</svg>
